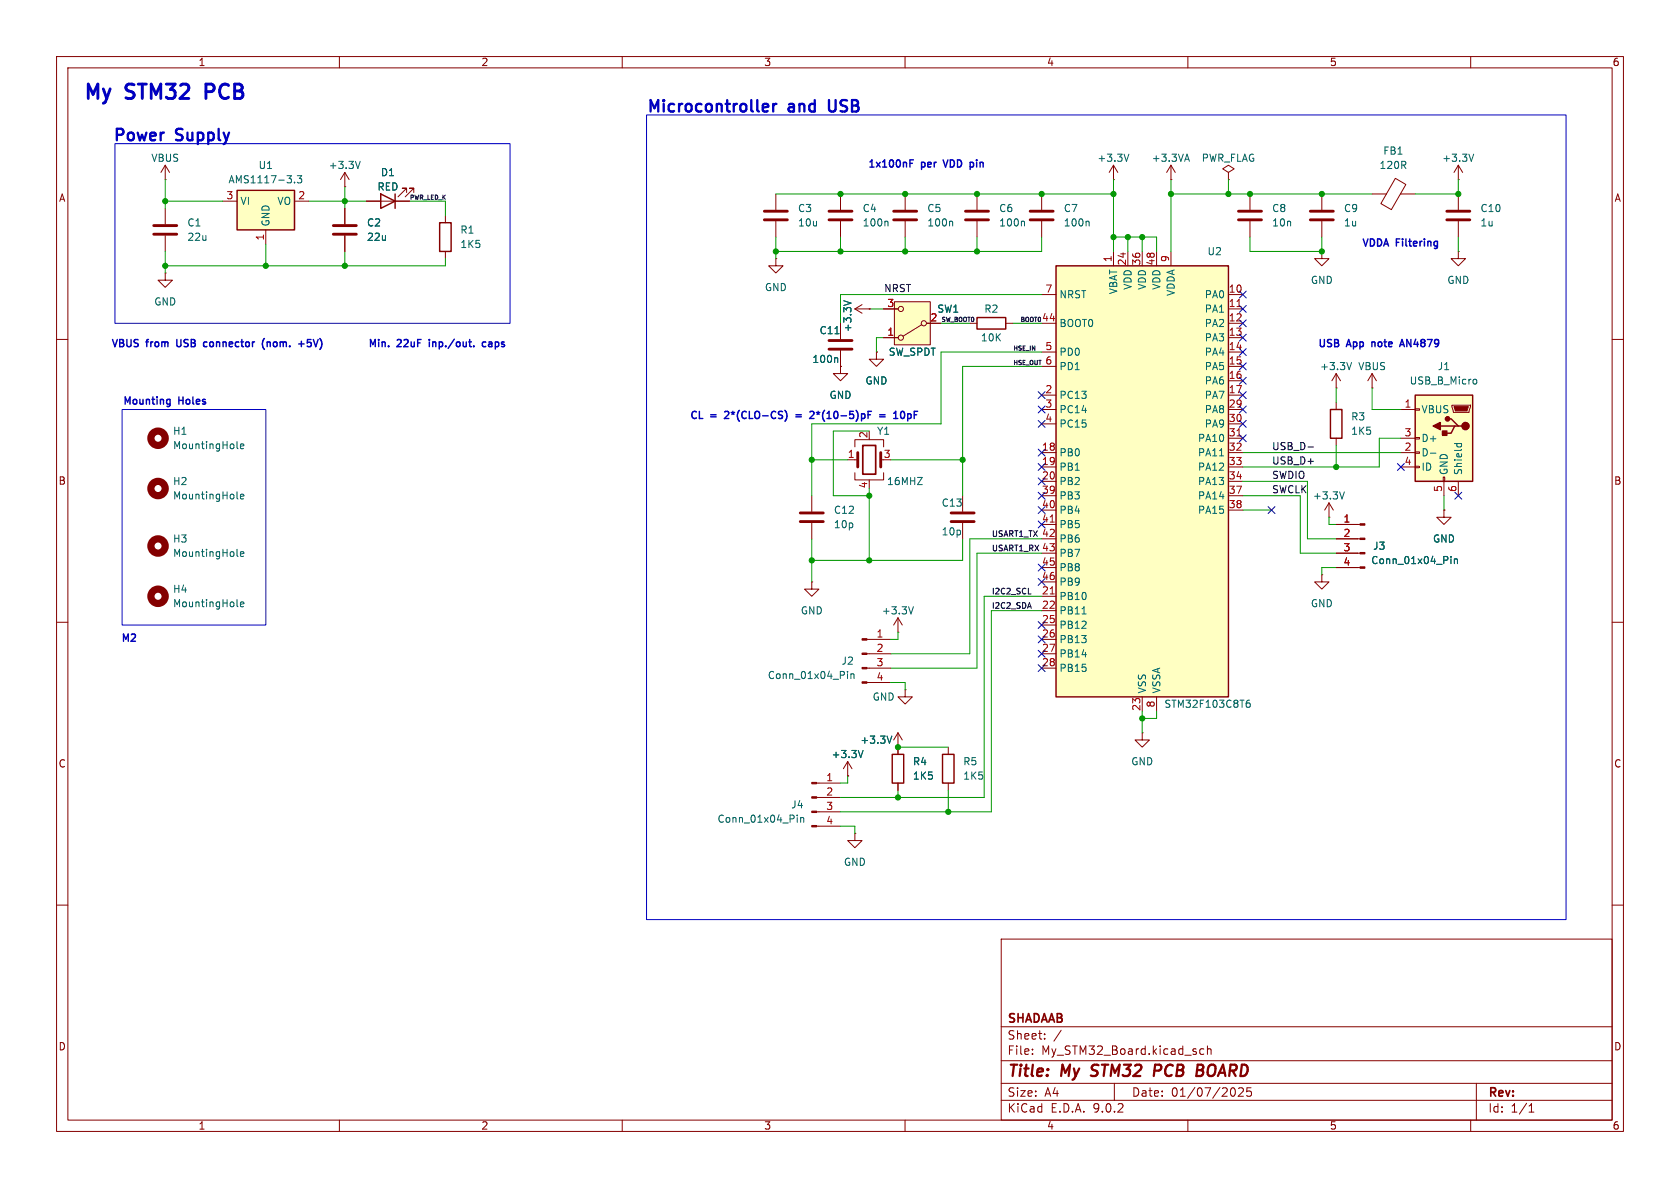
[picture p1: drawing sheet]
<svg xmlns="http://www.w3.org/2000/svg" width="297mm" height="210mm" viewBox="0 0 297 210" stroke-linecap="round" stroke-linejoin="round" font-family="sans-serif">
<g fill="none" stroke="#840000" stroke-width=".18">
<path d="M10 10h277v190h-277zM12 12h273v186h-273zM60 10v2M110 10v2M160 10v2M210 10v2M260 10v2M196.8 31.8h.1M196.8 29.2l-.7 1.3M196.8 29.2l.8 1.3M196.8 29.2v2.6M207 31.8h.1"/>
<path d="M207 29.2l-.8 1.3M207 29.2l.8 1.3M207 29.2v2.6M242.6 34.3h2.5M246.7 31.5l1.8 1.1-2.5 4.5-1.9-1.1zM247.6 34.3h2.6M257.8 34.3v2.8M257.8 39.1v2.8M151.1 54.6l1.3 .8M151.1 54.6h2.6M152.4 53.8l-1.3 .8M153.7 54.6h.1"/>
<path d="M10 60h2M154.9 62.2v1.3h1.3l-1.3 1.3-1.2-1.3h1.2M154.9 62.2h.1M285 60h2M234.9 91.4h.1M234.9 88.9l-.7 1.3M234.9 88.9l.8 1.3M234.9 88.9v2.5M10 110h2M233.7 101.6v1.3h1.2l-1.2 1.2-1.3-1.2h1.3M233.7 101.6h.1M285 110h2"/>
<path d="M10 160h2M177 166h108v32h-108zM285 160h2M60 198v2M110 198v2M160 198v2M177 194.5h108M177 191.5h108M177 187.5h108M177 181.5h108M182.5 186.3v.1M182.5 185.5v.1"/>
<path d="M184.7 183.6v.1M184.7 182.8v.1M187.6 182.1l-1.3 2M197 191.5v3M210 198v2M212.8 185.5l-.4-.1-.3 .3v.4l.1 .2h.6M213.5 185.5l.2-.1 .3 .1 .1 .9M213.5 184.9v1.5M218 192.3a.94 .94 0 0 1 0 1.5M219 192.4l.5-.1 .2 .1 .1 .3-.9 1.1h.9M221.2 192.3h-.7l-.1 .7 .2-.1h.5l.1 .3v.5l-.2 .1-.6-.1M260 198v2"/>
<path d="M261 191.5v6.5M270.3 196.6h.9M270.3 195.5l.4-.4v1.5"/>
</g>
<path d="M192.8 190.1l.3 .1M193.1 188.4l-.1 .2 .1 .4M205 188.2h-.8l-.2 2M205.1 189.2l-1 .1M212.6 189.3a.53 .53 0 0 1 0 .7M212.6 188.3a.44 .44 0 0 1 0 .7" fill="none" stroke="#840000" stroke-width=".4"/>
<path d="M199.6 27.2l-.5 1.3M209.5 28.2h.7M209.9 27.2l.4 1.3M149.2 53.2l1.2 .4M237.7 86.9l-.5 1.3" fill="none" stroke="#006464" stroke-width=".18"/>
<path d="M255.8 37.3h4M255.8 38.9h4" fill="none" stroke="#840000" stroke-width=".51"/>
<path d="M250.2 69.9h10.1v15.2h-10.1z" fill="#ffffc2"/>
<path d="M250.2 69.9h10.1v15.2h-10.1zM254.6 75.3h2.6M255.9 74h.6l1.3 1.3h.6M257.8 75.3h-.6l-.7 1.3h-1.2" fill="none" stroke="#840000" stroke-width=".25"/>
<g fill="none" stroke="#840000" stroke-width=".18">
<path d="M217.2 30.5l1-.7-1-.6-1 .6 1 .7v1.3M217.2 31.8h.1M221 34.3v2.8M221 39.1v2.8M257.8 31.8h.1M257.8 29.2v2.6M257.8 29.2l-.8 1.3M257.8 29.2l.8 1.3M257.8 44.5v1.2h1.3l-1.3 1.3-1.3-1.3h1.3M257.8 44.5h.1M247.6 72.4h2.6M247.6 77.5h2.6"/>
<path d="M250.2 72.3h.8v.2h-.8zM250.2 77.3h.8v.3h-.8zM250.2 79.9h.8v.2h-.8zM256.7 71.6h3.3v.3l-.3 1h-2.8zM247.6 80h2.6M247.6 82.6h2.6M250.2 82.4h.8v.3h-.8zM255.1 84.3h.3v.8h-.3zM255.3 85.1v2.5M257.8 85.1v2.5"/>
</g>
<path d="M257 71.9h2.6l-.3 .7h-2z" fill="#840000" stroke="#840000" stroke-width=".18"/>
<g fill="#840000" stroke="#840000" stroke-width=".25">
<path d="M255 76.2h.8v.8h-.8z"/>
<path d="M253.4 75.3l1.2-.6v1.2z"/>
<circle cx="259.1" cy="75.3" r=".63"/>
<circle cx="255.9" cy="74" r=".38"/>
</g>
<path d="M260.5 27.2l-.4 1.3M257.1 78.4h1.3M257.6 78.4l-.1 .4M258.3 78.4l.1 .4M260.7 67l.3 .1 .1 .2-.1 .5-.3 .1M252.9 80.1h.9" fill="none" stroke="#006464" stroke-width=".18"/>
<path d="M218.9 37.3h4.1M218.9 38.9h4.1" fill="none" stroke="#840000" stroke-width=".51"/>
<path d="M158.1 53.3h6.4v7.7h-6.4z" fill="#ffffc2"/>
<g fill="none" stroke="#840000" stroke-width=".18">
<path d="M137.2 45.7v1.3h1.2l-1.2 1.3-1.3-1.3h1.3M137.2 45.7h.1M156.2 59.7h2.5M156.2 54.6h2.5M158.1 53.3h6.4v7.7h-6.4zM162.9 57.4l-3.3 2M163.8 57.2h2.6M148.6 64.8v1.2h1.3l-1.3 1.3-1.3-1.3h1.3M148.6 64.8h.1M151.1 79v-1.3h5.1v1.3M143.5 87.6v2.8M143.5 92.5v2.8"/>
<path d="M149.9 81.3h1.7M151.1 83.6v1.2h5.1v-1.2M153.7 84.8v.3M236.2 92.7h4.2M236.2 95.3h4.2M236.2 97.8h4.2M255.3 90.2v1.2h1.2l-1.2 1.3-1.3-1.3h1.3M255.3 90.2h.1M236.2 100.3h4.2M201.9 129.5v1.3h1.3l-1.3 1.3-1.2-1.3h1.2M201.9 129.5h.1"/>
<circle cx="159.3" cy="59.7" r=".46"/>
<circle cx="159.3" cy="54.6" r=".46"/>
<circle cx="163.3" cy="57.2" r=".46"/>
</g>
<path d="M141.5 90.7h4M141.5 92.2h4M151.6 80v2.6M155.7 80v2.6" fill="none" stroke="#840000" stroke-width=".51"/>
<path d="M152.5 78.7h2.3v5.1h-2.3z" fill="none" stroke="#840000" stroke-width=".3"/>
<g fill="#840000" stroke="#840000" stroke-width=".18">
<path d="M240.4 92.6h.9v.2h-.9z"/>
<path d="M240.4 95.1h.9v.3h-.9z"/>
<path d="M240.4 97.7h.9v.2h-.9z"/>
<path d="M240.4 100.2h.9v.3h-.9z"/>
</g>
<path d="M256.5 98.4v.1M256.5 98.8v.8M257.1 98.8v.8M257.1 98.9l.2-.1 .3 .1 .1 .7" fill="none" stroke="#006464" stroke-width=".18"/>
<path d="M186.7 47h30.5v76.2h-30.5z" fill="#ffffc2"/>
<path d="M186.7 47h30.5v76.2h-30.5z" fill="none" stroke="#840000" stroke-width=".25"/>
<g fill="none" stroke="#840000" stroke-width=".18">
<path d="M29.2 36.8v2.8M233.7 34.3v2.8M233.7 39.1v2.8M29.2 48.3v1.2h1.3l-1.3 1.3-1.3-1.3h1.3M29.2 48.3h.1M29.2 41.7v2.8M184.1 52.1h2.6M184.1 57.2h2.6M196.8 44.5v2.5M199.4 44.5v2.5M201.9 44.5v2.5M204.5 44.5v2.5"/>
<path d="M207 44.5v2.5M217.2 52.1h2.5M217.2 57.2h2.5M217.2 54.6h2.5M217.2 59.7h2.5M184.1 62.2h2.6M184.1 64.8h2.6M184.1 69.9h2.6M184.1 72.4h2.6M184.1 74.9h2.6M217.2 62.2h2.5M217.2 64.8h2.5"/>
<path d="M217.2 69.9h2.5M217.2 72.4h2.5M217.2 74.9h2.5M217.2 67.3h2.5M217.2 77.5h2.5M170.2 87.6v2.8M170.2 92.5v2.8M184.1 80h2.6M184.1 82.6h2.6M184.1 85.1h2.6M184.1 87.6h2.6M184.1 90.2h2.6"/>
<path d="M184.1 92.7h2.6M184.1 95.3h2.6M184.1 97.8h2.6M217.2 80h2.5M217.2 82.6h2.5M217.2 85.1h2.5M217.2 87.6h2.5M217.2 90.2h2.5M184.1 100.3h2.6M184.1 102.9h2.6M184.1 105.4h2.6M184.1 108h2.6"/>
<path d="M184.1 110.5h2.6M184.1 113h2.6M184.1 115.6h2.6M184.1 118.1h2.6M201.9 123.2v2.5M204.5 123.2v2.5"/>
</g>
<path d="M218.7 54.2h.7M218.7 77.1h.7M185.7 92.3h.7M185.7 105h.7" fill="none" stroke="#a90000" stroke-width=".18"/>
<path d="M215.6 80.6h.7M191.3 108.5h.7M220.3 124.5l.2-.2h.3l.2 .2v.3l-.2 .2h-.4l-.1-.2M220.9 123.8h-.4l-.2 .5" fill="none" stroke="#006464" stroke-width=".18"/>
<path d="M27.2 39.9h4M231.6 37.3h4.1M231.6 38.9h4.1M27.2 41.4h4M168.1 90.7h4.1M168.1 92.2h4.1" fill="none" stroke="#840000" stroke-width=".51"/>
<path d="M41.9 33.7h10.2v6.9h-10.2z" fill="#ffffc2"/>
<path d="M41.9 33.7h10.2v6.9h-10.2zM67.3 34.3l2.5 1.3-2.5 1.2zM69.8 34.3v2.5M77.7 39.4h2.1v5.1h-2.1zM172.7 56.1h5.1v2.1h-5.1zM235.2 72.4h2v5.1h-2zM157.7 133.4h2.1v5h-2.1zM166.6 133.4h2.1v5h-2.1z" fill="none" stroke="#840000" stroke-width=".25"/>
<g fill="none" stroke="#840000" stroke-width=".18">
<path d="M29.2 31.8h.1M29.2 29.2l-.8 1.3M29.2 29.2l.8 1.3M29.2 29.2v2.6M39.4 35.6h2.5M52.1 35.6h2.5M61 33h.1M61 30.5v2.5M61 36.8v2.8M61 30.5l-.8 1.3M61 30.5l.7 1.3M64.8 35.6h7.6"/>
<path d="M71.9 34v-.7h-.8h.8l-1.5 1.5M73.2 34v-.7h-.8h.8l-1.6 1.5M78.7 38.1v1.3M137.2 34.3v2.8M137.2 39.1v2.8M148.6 34.3v2.8M148.6 39.1v2.8M160 34.3v2.8M160 39.1v2.8M172.7 34.3v2.8M172.7 39.1v2.8M184.1 34.3v2.8"/>
<path d="M184.1 39.1v2.8M47 40.6v2.6M61 41.7v2.8M78.7 44.5v1.2M148.6 57.2v2.7M153.7 54.6h.1M156.2 59.7h2.5M156.2 54.6h2.5M163.8 57.2h2.6M171.4 57.2h1.3M177.8 57.2h1.3M233.7 44.5v1.2h1.2l-1.2 1.3-1.3-1.3h1.3"/>
<path d="M233.7 44.5h.1M148.6 64.8h.1M148.6 62v2.8M154.9 62.2h.1M236.2 68.6h.1M236.2 66l-.7 1.3M236.2 66l.8 1.3M236.2 66v2.6M236.2 71.1v1.3M236.2 77.5v1.2M242.6 68.6h.1M242.6 66l-.8 1.3"/>
<path d="M242.6 66l.7 1.3M242.6 66v2.6M236.2 92.7h3.8M236.2 95.3h3.8M236.2 97.8h3.8M255.3 90.2h.1M143.5 102.9v1.2h1.3l-1.3 1.3-1.3-1.3h1.3M143.5 102.9h.1M153.3 113h4.2M153.3 115.6h4.2M153.3 118.1h4.2M158.7 111.8h.1"/>
<path d="M158.7 109.2v2.6M158.7 109.2l.8 1.3M158.7 109.2l-.7 1.3M236.2 100.3h3.8M144.4 138.4h4.2M149.9 137.2h.1M149.9 134.6l.7 1.3M149.9 134.6l-.8 1.3M149.9 134.6v2.6M153.3 120.7h4.2M158.7 132.1h.1M158.7 129.5v3.9"/>
<path d="M158.7 138.4v1.3M158.7 129.5l.8 1.3M158.7 129.5l-.7 1.3M160 121.9v1.3h-1.3l1.3 1.3 1.3-1.3h-1.3M160 121.9h.1M167.6 132.1v1.3M167.6 138.4v1.3M144.4 141h4.2M144.4 143.5h4.2M144.4 146.1h4.2M151.1 147.3v1.3h-1.2l1.2 1.3 1.3-1.3h-1.3M151.1 147.3h.1"/>
</g>
<g fill="none" stroke="#006464" stroke-width=".18">
<path d="M52.1 32.2v.1M52.6 31.1h.7l-.4 .4 .4 .2v.5l-.2 .1-.5-.1M63.7 28.5l-.4 1.3M156.8 39.1l.2 .2v.6M168.2 39.1l.2 .2v.6M180.9 39.1l.2 .2v.6M192.4 39.1l.1 .2v.6M147.6 59h.7M149.2 53.2l1.2 .4M41.9 79.1l.2 .2M42.5 78.9l.6-.1-.1-.3h-.3l-.2 .2 .1 .6h.4M147.9 63.2l.2 .2v.7"/>
<path d="M238.9 64.1l-.4 1.2M41.9 98.2l.2 .2M41.9 88l.2 .2M42.5 97.9l.6-.1-.1-.2-.3-.1-.2 .2 .1 .6h.4M42.5 87.8l.6-.1-.1-.3h-.3l-.2 .1 .1 .6h.4M256.5 98.4v.1M256.5 98.8v.8M257.1 98.8v.8M257.1 98.9l.2-.1 .3 .1 .1 .7M41.9 107.1l.2 .2M42.5 106.8l.6-.1-.1-.2-.3-.1-.2 .2 .1 .6h.4M149.8 118.7v.1"/>
<path d="M149.8 119.1v.9M150.4 119.1v.9M150.4 119.2l.2-.1 .3 .1 .1 .8M161.5 107.3l-.5 1.2M152.6 132.7l-.4 1.2M157.7 130.1l-.5 1.3M140.9 144.1v.1M140.9 144.5v.9M141.5 144.5v.9M141.5 144.6l.2-.1 .3 .1 .1 .8"/>
</g>
<g fill="#840000" stroke="#840000" stroke-width=".18">
<path d="M143.5 138.3h.9v.3h-.9z"/>
<path d="M143.5 140.8h.9v.3h-.9z"/>
<path d="M143.5 143.4h.9v.2h-.9z"/>
<path d="M143.5 145.9h.9v.3h-.9z"/>
<path d="M152.4 112.9h.9v.3h-.9z"/>
<path d="M152.4 115.4h.9v.3h-.9z"/>
<path d="M152.4 118h.9v.2h-.9z"/>
<path d="M152.4 120.5h.9v.3h-.9z"/>
</g>
<g fill="none" stroke="#840000" stroke-width=".51">
<path d="M58.9 39.9h4.1M135.1 37.3h4.1M135.1 38.9h4.1M146.6 37.3h4M146.6 38.9h4M158 37.3h4.1M158 38.9h4.1M170.7 37.3h4.1M170.7 38.9h4.1M182.1 37.3h4.1M182.1 38.9h4.1M58.9 41.4h4.1"/>
<path d="M146.6 60.2h4M146.6 61.7h4"/>
</g>
<g fill="none" stroke="#840000" stroke-width="1.3">
<circle cx="27.9" cy="77.5" r="1.27"/>
<circle cx="27.9" cy="96.5" r="1.27"/>
<circle cx="27.9" cy="86.4" r="1.27"/>
<circle cx="27.9" cy="105.4" r="1.27"/>
</g>
<path d="M231.2 79h1M181.8 105h.5" fill="none" stroke="#0f0f0f" stroke-width=".18"/>
<g fill="none" stroke="#009600" stroke-width=".18">
<path d="M29.2 31.8v5M29.2 35.6h10.2M54.6 35.6h10.2M61 33v3.8M72.4 35.6h6.3v2.5M137.2 34.3h59.6M196.8 31.8v12.7M207 34.3h35.6M207 31.8v12.7M217.2 31.8v2.5M257.8 31.8v2.5h-7.6M29.2 44.5v3.8"/>
<path d="M47 43.2v3.8M61 44.5v2.5M78.7 45.7v1.3h-49.5M137.2 41.9v3.8M148.6 41.9v2.6M153.7 54.6h2.5M156.2 59.7h-1.3v2.5M160 41.9v2.6M166.4 57.2h5M172.7 41.9v2.6M179.1 57.2h5M184.1 52.1h-35.5v5.1"/>
<path d="M184.1 41.9v2.6h-46.9M196.8 41.9h7.7v2.6M199.4 41.9v2.6M201.9 41.9v2.6M221 41.9v2.6h12.7v-2.6M257.8 41.9v2.6M153.7 76.2h-6.4v11.4h6.4M184.1 62.2h-17.7v12.7h-22.9v12.7M184.1 64.8h-13.9v22.8M236.2 68.6v2.5M236.2 78.7v3.9M242.6 68.6v3.8h5"/>
<path d="M247.6 77.5h-3.8v5.1h-24.1M143.5 95.3v7.6M143.5 81.3h6.4M153.7 86.4v12.7M157.5 81.3h12.7M170.2 95.3v3.8h-26.7M184.1 95.3h-12.7v20.3h-13.9M184.1 97.8h-11.4v20.3h-15.2M219.7 87.6h10.2v10.2h6.3M219.7 85.1h11.4v10.2h5.1M219.7 80h27.9M219.7 90.2h5.1"/>
<path d="M234.9 91.4v1.3h1.3M255.3 87.6v2.6M158.7 111.8v1.2h-1.2M184.1 105.4h-10.1v35.6h-25.4M184.1 108h-8.8v35.5h-26.7M236.2 100.3h-2.5v1.3M149.9 137.2v1.2h-1.3M157.5 120.7h2.5v1.2M158.7 132.1h8.9M158.7 139.7v1.3M167.6 139.7v3.8M201.9 125.7v3.8"/>
<path d="M204.5 125.7v1.3h-2.6M148.6 146.1h2.5v1.2"/>
</g>
<g fill="none" stroke="#000084" stroke-width=".18">
<path d="M219.1 54l1.2 1.2M219.1 59.1l1.2 1.2M219.1 56.5l1.2 1.3M219.1 51.5l1.2 1.2M220.3 54l-1.2 1.2M220.3 59.1l-1.2 1.2M220.3 51.5l-1.2 1.2M220.3 56.5l-1.2 1.3M183.5 79.4l1.3 1.2M183.5 74.3l1.3 1.2M183.5 69.2l1.3 1.3M183.5 71.8l1.3 1.2"/>
<path d="M184.8 79.4l-1.3 1.2M184.8 74.3l-1.3 1.2M184.8 69.2l-1.3 1.3M184.8 71.8l-1.3 1.2M219.1 61.6l1.2 1.2M219.1 76.9l1.2 1.2M219.1 64.2l1.2 1.2M219.1 66.7l1.2 1.2M219.1 71.8l1.2 1.2M219.1 69.2l1.2 1.3M219.1 74.3l1.2 1.2M220.3 61.6l-1.2 1.2"/>
<path d="M220.3 76.9l-1.2 1.2M220.3 64.2l-1.2 1.2M220.3 74.3l-1.2 1.2M220.3 66.7l-1.2 1.2M220.3 71.8l-1.2 1.2M220.3 69.2l-1.2 1.3M183.5 87l1.3 1.2M183.5 89.6l1.3 1.2M183.5 84.5l1.3 1.2M183.5 81.9l1.3 1.3M183.5 99.7l1.3 1.2M183.5 92.1l1.3 1.2"/>
<path d="M184.8 89.6l-1.3 1.2M184.8 99.7l-1.3 1.2M184.8 87l-1.3 1.2M184.8 84.5l-1.3 1.2M184.8 92.1l-1.3 1.2M184.8 81.9l-1.3 1.3M224.2 89.6l1.2 1.2M225.4 89.6l-1.2 1.2M247 81.9l1.3 1.3M248.3 81.9l-1.3 1.3M257.2 87l1.2 1.2M258.4 87l-1.2 1.2"/>
<path d="M183.5 112.4l1.3 1.2M183.5 109.9l1.3 1.2M183.5 117.5l1.3 1.2M183.5 115l1.3 1.2M183.5 102.3l1.3 1.2M184.8 112.4l-1.3 1.2M184.8 109.9l-1.3 1.2M184.8 117.5l-1.3 1.2M184.8 115l-1.3 1.2M184.8 102.3l-1.3 1.2"/>
</g>
<g fill="none" stroke="#0000c2" stroke-width=".25">
<path d="M160.9 28.9h.4M160.9 28.3h.6M166.7 28.3l.5 1.2M171.6 28.7h.4M172 29.5h-.4M46.7 59.8a1.46 1.46 0 0 0 0 2M29.9 70.6l.2 .1M30.1 70.6l-.1 1.1M30.1 71.4h-.2M36 61l.1 .2 .4 .1M36.5 60.4l-.4 .1-.1 .2M47.2 60.4v.9"/>
<path d="M47.4 60.4l-.2 .2M52.8 60.8h1M53.3 60.3v1M65.5 61.3v-1.3l.4 .9 .4-.9v1.3M66.9 60v.1M66.9 60.4v.9M67.6 60.6l.1-.2 .3 .1 .1 .8M67.6 60.4v.9M68.7 61.2v.1M70.7 60l-.5 .1M70.9 60.6l-.7 .7h.7M75.9 60v.1"/>
<path d="M75.9 60.4v.9M76.5 60.4v.9M76.7 60.4l-.2 .2M85.9 60.5l-.4-.1-.2 .3 .1 .5h.5M86.8 60.4l-.4 .1M86.8 60.8h-.3l-.1 .2v.2l.4 .1M128.8 73.3l-.7 .7h.7M138.8 72.6a1.49 1.49 0 0 1 0 1.8M140.7 73.3h1M140.7 73.7h1M143.2 72.8l.5-.1 .2 .4-.8 .9h.8M153.5 73.3h.4"/>
<path d="M153.5 72.7h.6M155.5 73.3h1M155.5 73.7h1M158 73.1l.4-.4v1.3M159.3 72.8l.2-.1a.68 .68 0 0 1 .4 .6 .68 .68 0 0 1-.4 .7l-.2-.1-.1-.4zM247.4 61.3l.5-1.3 .4 1.3M247.6 60.9h.6"/>
</g>
<path d="M135.5 18.4l.2 .1 .1 .3-1 .2M135.7 19.6l-.2 .1M136.7 18.4v1.3M137.3 18.4a.52 .52 0 0 0-.6 .4" fill="none" stroke="#0000c2" stroke-width=".41"/>
<path d="M20.3 25.4h69.9v31.8h-69.9zM114.3 20.3h162.6v142.3h-162.6zM21.6 72.4h25.4v38.1h-25.4z" fill="none" stroke="#0000c2" stroke-width=".18"/>
<g fill="#009600" stroke="#009600" stroke-width=".18">
<circle cx="257.8" cy="34.3" r=".46"/>
<circle cx="233.7" cy="34.3" r=".46"/>
<circle cx="233.7" cy="44.5" r=".46"/>
<circle cx="236.2" cy="82.6" r=".46"/>
<circle cx="170.2" cy="81.3" r=".46"/>
<circle cx="167.6" cy="143.5" r=".46"/>
<circle cx="158.7" cy="141" r=".46"/>
<circle cx="158.7" cy="132.1" r=".46"/>
<circle cx="201.9" cy="127" r=".46"/>
<circle cx="29.2" cy="47" r=".46"/>
<circle cx="47" cy="47" r=".46"/>
<circle cx="61" cy="47" r=".46"/>
<circle cx="29.2" cy="35.6" r=".46"/>
<circle cx="61" cy="35.6" r=".46"/>
<circle cx="217.2" cy="34.3" r=".46"/>
<circle cx="221" cy="34.3" r=".46"/>
<circle cx="172.7" cy="34.3" r=".46"/>
<circle cx="172.7" cy="44.5" r=".46"/>
<circle cx="184.1" cy="34.3" r=".46"/>
<circle cx="160" cy="44.5" r=".46"/>
<circle cx="199.4" cy="41.9" r=".46"/>
<circle cx="196.8" cy="34.3" r=".46"/>
<circle cx="196.8" cy="41.9" r=".46"/>
<circle cx="201.9" cy="41.9" r=".46"/>
<circle cx="207" cy="34.3" r=".46"/>
<circle cx="148.6" cy="34.3" r=".46"/>
<circle cx="160" cy="34.3" r=".46"/>
<circle cx="153.7" cy="99.1" r=".46"/>
<circle cx="148.6" cy="44.5" r=".46"/>
<circle cx="137.2" cy="44.5" r=".46"/>
<circle cx="143.5" cy="99.1" r=".46"/>
<circle cx="153.7" cy="87.6" r=".46"/>
<circle cx="143.5" cy="81.3" r=".46"/>
</g>
<g font-size="3.5" fill="#0000c2">
<text x="14.5" y="18.3">My</text>
<text x="22.3" y="18.3">STM32</text>
<text x="37.3" y="18.3">PCB</text>
</g>
<g font-size="2.8" fill="#0000c2">
<text x="114.1" y="20.4">Microcontroller</text>
<text x="139.4" y="20.4">and</text>
<text x="147.3" y="20.4">USB</text>
<text x="19.8" y="25.5">Power</text>
<text x="31.1" y="25.5">Supply</text>
</g>
<g font-size="2.8" fill="#840000">
<text x="178" y="190.9">Title:</text>
<text x="187.7" y="190.9">My</text>
<text x="193.8" y="190.9">STM32</text>
<text x="205.6" y="190.9">PCB</text>
<text x="214" y="190.9">BOARD</text>
</g>
<g font-size="2.1" fill="#840000">
<text x="178" y="184">Sheet:</text>
<text x="178" y="181.2">SHADAAB</text>
<text x="178" y="186.7">File:</text>
<text x="184.1" y="186.7">My_STM32_Board.kicad_sch</text>
<text x="178" y="196.9">KiCad</text>
<text x="178" y="194.1">Size:</text>
<text x="184.7" y="194.1">A4</text>
<text x="185.7" y="196.9">E.D.A.</text>
<text x="193.3" y="196.9">9.0.2</text>
<text x="200" y="194.1">Date:</text>
<text x="207" y="194.1">01/07/2025</text>
<text x="263" y="194.3">Rev:</text>
<text x="263" y="196.9">Id:</text>
<text x="267.1" y="196.9">1/1</text>
</g>
<g font-size="1.8" fill="#840000">
<text x="35" y="11.9">1</text>
<text x="85" y="11.9">2</text>
<text x="135" y="11.9">3</text>
<text x="185" y="11.9">4</text>
<text x="235" y="11.9">5</text>
<text x="285" y="11.9">6</text>
<text x="10.3" y="35.9">A</text>
<text x="285.3" y="35.9">A</text>
<text x="10.3" y="85.9">B</text>
<text x="285.3" y="85.9">B</text>
<text x="10.3" y="135.9">C</text>
<text x="285.3" y="135.9">C</text>
<text x="10.3" y="185.9">D</text>
<text x="285.3" y="185.9">D</text>
<text x="35" y="199.9">1</text>
<text x="85" y="199.9">2</text>
<text x="135" y="199.9">3</text>
<text x="185" y="199.9">4</text>
<text x="235" y="199.9">5</text>
<text x="285" y="199.9">6</text>
</g>
<g font-size="1.8" fill="#006464">
<text x="26.7" y="28.8">VBUS</text>
<text x="193.9" y="28.8">+3.3V</text>
<text x="203.5" y="28.8">+3.3VA</text>
<text x="212.4" y="28.8">PWR_FLAG</text>
<text x="244.4" y="27.5">FB1</text>
<text x="254.9" y="28.8">+3.3V</text>
<text x="40.3" y="32.6">AMS1117-3.3</text>
<text x="45.6" y="30.1">U1</text>
<text x="58" y="30.1">+3.3V</text>
<text x="66.6" y="33.9">RED</text>
<text x="67.2" y="31.3">D1</text>
<text x="243.8" y="30.1">120R</text>
<text x="33" y="40.2">C1</text>
<text x="42.4" y="36.4">VI</text>
<text x="47.9" y="40.1" transform="rotate(-90 47.9 40.1)">GND</text>
<text x="48.9" y="36.4">VO</text>
<text x="64.8" y="40.2">C2</text>
<text x="81.3" y="41.5">R1</text>
<text x="141" y="37.7">C3</text>
<text x="141" y="40.2">10u</text>
<text x="152.4" y="37.7">C4</text>
<text x="152.4" y="40.2">100n</text>
<text x="163.8" y="37.7">C5</text>
<text x="163.8" y="40.2">100n</text>
<text x="176.5" y="37.7">C6</text>
<text x="176.5" y="40.2">100n</text>
<text x="188" y="37.7">C7</text>
<text x="188" y="40.2">100n</text>
<text x="224.8" y="37.7">C8</text>
<text x="224.8" y="40.2">10n</text>
<text x="237.5" y="37.7">C9</text>
<text x="237.5" y="40.2">1u</text>
<text x="261.6" y="40.2">1u</text>
<text x="261.6" y="37.7">C10</text>
<text x="33" y="42.8">22u</text>
<text x="64.8" y="42.8">22u</text>
<text x="81.3" y="44">1K5</text>
<text x="213.4" y="45.3">U2</text>
<text x="135.1" y="51.7">GND</text>
<text x="187.2" y="52.9">NRST</text>
<text x="197.7" y="52.1" transform="rotate(-90 197.7 52.1)">VBAT</text>
<text x="200.3" y="51.3" transform="rotate(-90 200.3 51.3)">VDD</text>
<text x="202.8" y="51.3" transform="rotate(-90 202.8 51.3)">VDD</text>
<text x="205.3" y="51.3" transform="rotate(-90 205.3 51.3)">VDD</text>
<text x="207.9" y="52.4" transform="rotate(-90 207.9 52.4)">VDDA</text>
<text x="212.9" y="52.9">PA0</text>
<text x="231.6" y="50.4">GND</text>
<text x="255.8" y="50.4">GND</text>
<text x="27.2" y="54.2">GND</text>
<text x="144.8" y="59.3">C11</text>
<text x="150.7" y="58.8" transform="rotate(-90 150.7 58.8)">+3.3V</text>
<text x="165.6" y="55.5">SW1</text>
<text x="173.9" y="55.5">R2</text>
<text x="187.2" y="58">BOOT0</text>
<text x="212.9" y="55.5">PA1</text>
<text x="212.9" y="58">PA2</text>
<text x="143.5" y="64.4">100n</text>
<text x="157" y="63.1">SW_SPDT</text>
<text x="173.3" y="60.6">10K</text>
<text x="187.2" y="63.1">PD0</text>
<text x="187.2" y="65.6">PD1</text>
<text x="212.9" y="60.6">PA3</text>
<text x="212.9" y="63.1">PA4</text>
<text x="212.9" y="65.6">PA5</text>
<text x="233.3" y="65.6">+3.3V</text>
<text x="240" y="65.6">VBUS</text>
<text x="254.1" y="65.6">J1</text>
<text x="146.6" y="70.7">GND</text>
<text x="152.9" y="68.2">GND</text>
<text x="187.2" y="70.7">PC13</text>
<text x="212.9" y="68.2">PA6</text>
<text x="212.9" y="70.7">PA7</text>
<text x="249.1" y="68.2">USB_B_Micro</text>
<text x="30.5" y="77.1">H1</text>
<text x="155" y="77.1">Y1</text>
<text x="187.2" y="73.3">PC14</text>
<text x="187.2" y="75.8">PC15</text>
<text x="212.9" y="73.3">PA8</text>
<text x="212.9" y="75.8">PA9</text>
<text x="238.8" y="74.5">R3</text>
<text x="238.8" y="77.1">1K5</text>
<text x="251.2" y="73.3">VBUS</text>
<text x="30.5" y="79.6">MountingHole</text>
<text x="187.2" y="80.9">PB0</text>
<text x="187.2" y="83.4">PB1</text>
<text x="211.7" y="78.3">PA10</text>
<text x="211.7" y="80.9">PA11</text>
<text x="211.7" y="83.4">PA12</text>
<text x="251.2" y="78.3">D+</text>
<text x="251.2" y="80.9">D-</text>
<text x="251.2" y="83.4">ID</text>
<text x="30.5" y="86">H2</text>
<text x="30.5" y="88.5">MountingHole</text>
<text x="156.7" y="86">16MHZ</text>
<text x="166.4" y="89.8">C13</text>
<text x="187.2" y="86">PB2</text>
<text x="187.2" y="88.5">PB3</text>
<text x="211.7" y="86">PA13</text>
<text x="211.7" y="88.5">PA14</text>
<text x="232" y="88.5">+3.3V</text>
<text x="256.1" y="84.1" transform="rotate(-90 256.1 84.1)">GND</text>
<text x="258.7" y="84.1" transform="rotate(-90 258.7 84.1)">Shield</text>
<text x="147.3" y="91">C12</text>
<text x="147.3" y="93.6">10p</text>
<text x="166.4" y="94.8">10p</text>
<text x="187.2" y="91">PB4</text>
<text x="187.2" y="93.6">PB5</text>
<text x="211.7" y="91">PA15</text>
<text x="30.5" y="96.1">H3</text>
<text x="30.5" y="98.7">MountingHole</text>
<text x="187.2" y="96.1">PB6</text>
<text x="187.2" y="98.7">PB7</text>
<text x="187.2" y="101.2">PB8</text>
<text x="242.3" y="99.9">Conn_01x04_Pin</text>
<text x="242.6" y="97.4">J3</text>
<text x="253.2" y="96.1">GND</text>
<text x="30.5" y="105">H4</text>
<text x="30.5" y="107.5">MountingHole</text>
<text x="187.2" y="103.7">PB9</text>
<text x="187.2" y="106.3">PB10</text>
<text x="231.6" y="107.5">GND</text>
<text x="141.5" y="108.8">GND</text>
<text x="155.8" y="108.8">+3.3V</text>
<text x="187.2" y="108.8">PB11</text>
<text x="187.2" y="111.4">PB12</text>
<text x="187.2" y="113.9">PB13</text>
<text x="148.7" y="117.7">J2</text>
<text x="187.2" y="116.4">PB14</text>
<text x="187.2" y="119">PB15</text>
<text x="135.6" y="120.2">Conn_01x04_Pin</text>
<text x="154.2" y="124.1">GND</text>
<text x="202.8" y="122.7" transform="rotate(-90 202.8 122.7)">VSS</text>
<text x="205.3" y="122.7" transform="rotate(-90 205.3 122.7)">VSSA</text>
<text x="205.7" y="125.3">STM32F103C8T6</text>
<text x="152" y="131.7">+3.3V</text>
<text x="146.9" y="134.2">+3.3V</text>
<text x="161.3" y="135.5">R4</text>
<text x="170.2" y="135.5">R5</text>
<text x="199.9" y="135.5">GND</text>
<text x="139.8" y="143.1">J4</text>
<text x="161.3" y="138">1K5</text>
<text x="170.2" y="138">1K5</text>
<text x="126.7" y="145.6">Conn_01x04_Pin</text>
<text x="149.1" y="153.3">GND</text>
</g>
<g font-size="1.8" fill="#0000c2">
<text x="153.3" y="30">1x100nF</text>
<text x="162.9" y="30">per</text>
<text x="167.4" y="30">VDD</text>
<text x="172.5" y="30">pin</text>
<text x="240.6" y="43.9">VDDA Filtering</text>
<text x="19.5" y="61.7">VBUS</text>
<text x="25.9" y="61.7">from</text>
<text x="31.7" y="61.7">USB</text>
<text x="37" y="61.7">connector</text>
<text x="47.9" y="61.7">(nom.</text>
<text x="54.8" y="61.7">+5V)</text>
<text x="71" y="61.7">22uF</text>
<text x="77.2" y="61.7">inp./out.</text>
<text x="87.1" y="61.7">caps</text>
<text x="232.9" y="61.7">USB</text>
<text x="238.1" y="61.7">App</text>
<text x="243" y="61.7">note</text>
<text x="248.6" y="61.7">AN4879</text>
<text x="21.6" y="71.9">Mounting</text>
<text x="31.6" y="71.9">Holes</text>
<text x="121.8" y="74.4">CL</text>
<text x="125.6" y="74.4">=</text>
<text x="128.6" y="74.4">2*(CLO-CS)</text>
<text x="144.7" y="74.4">2*(10-5)pF</text>
<text x="157.5" y="74.4">=</text>
<text x="160.5" y="74.4">10pF</text>
<text x="21.3" y="113.8">M2</text>
</g>
<g font-size="1.8" fill="#a90000">
<text x="39.9" y="35.3">3</text>
<text x="52.6" y="35.3">2</text>
<text x="46.7" y="42.6" transform="rotate(-90 46.7 42.6)">1</text>
<text x="196.6" y="46.4" transform="rotate(-90 196.6 46.4)">1</text>
<text x="199.1" y="47" transform="rotate(-90 199.1 47)">24</text>
<text x="201.7" y="47" transform="rotate(-90 201.7 47)">36</text>
<text x="204.2" y="47" transform="rotate(-90 204.2 47)">48</text>
<text x="206.8" y="46.4" transform="rotate(-90 206.8 46.4)">9</text>
<text x="184.7" y="51.8">7</text>
<text x="217.1" y="51.8">10</text>
<text x="156.8" y="59.4">1</text>
<text x="156.8" y="54.4">3</text>
<text x="164.4" y="56.9">2</text>
<text x="217.1" y="54.4">11</text>
<text x="217.1" y="56.9">12</text>
<text x="217.1" y="59.4">13</text>
<text x="184.7" y="62">5</text>
<text x="184.7" y="64.5">6</text>
<text x="217.1" y="62">14</text>
<text x="217.1" y="64.5">15</text>
<text x="184.7" y="69.6">2</text>
<text x="217.1" y="67.1">16</text>
<text x="217.1" y="69.6">17</text>
<text x="153.4" y="77.5" transform="rotate(-90 153.4 77.5)">2</text>
<text x="184.7" y="72.1">3</text>
<text x="184.7" y="74.7">4</text>
<text x="217.1" y="72.1">29</text>
<text x="217.1" y="74.7">30</text>
<text x="217.1" y="77.2">31</text>
<text x="248.2" y="72.1">1</text>
<text x="248.2" y="77.2">3</text>
<text x="149.8" y="81">1</text>
<text x="156.1" y="81">3</text>
<text x="184.1" y="79.8">18</text>
<text x="184.1" y="82.3">19</text>
<text x="217.1" y="79.8">32</text>
<text x="217.1" y="82.3">33</text>
<text x="248.2" y="79.8">2</text>
<text x="248.2" y="82.3">4</text>
<text x="153.4" y="86.4" transform="rotate(-90 153.4 86.4)">4</text>
<text x="184.1" y="84.8">20</text>
<text x="184.1" y="87.4">39</text>
<text x="184.1" y="89.9">40</text>
<text x="217.1" y="84.8">34</text>
<text x="217.1" y="87.4">37</text>
<text x="217.1" y="89.9">38</text>
<text x="255" y="87.1" transform="rotate(-90 255 87.1)">5</text>
<text x="257.6" y="87.1" transform="rotate(-90 257.6 87.1)">6</text>
<text x="184.1" y="92.5">41</text>
<text x="184.1" y="95">42</text>
<text x="237.4" y="92.5">1</text>
<text x="237.4" y="95">2</text>
<text x="184.1" y="97.5">43</text>
<text x="184.1" y="100.1">45</text>
<text x="237.4" y="97.5">3</text>
<text x="237.4" y="100.1">4</text>
<text x="184.1" y="102.6">46</text>
<text x="184.1" y="105.2">21</text>
<text x="184.1" y="107.7">22</text>
<text x="154.9" y="112.8">1</text>
<text x="184.1" y="110.2">25</text>
<text x="184.1" y="112.8">26</text>
<text x="154.9" y="115.3">2</text>
<text x="154.9" y="117.9">3</text>
<text x="184.1" y="115.3">27</text>
<text x="184.1" y="117.9">28</text>
<text x="154.9" y="120.4">4</text>
<text x="201.7" y="125.8" transform="rotate(-90 201.7 125.8)">23</text>
<text x="204.2" y="125.2" transform="rotate(-90 204.2 125.2)">8</text>
<text x="146" y="138.2">1</text>
<text x="146" y="140.7">2</text>
<text x="146" y="143.3">3</text>
<text x="146" y="145.8">4</text>
</g>
<g font-size="1.8" fill="#0f0f0f">
<text x="156.2" y="51.7">NRST</text>
<text x="184.1" y="56.9">44</text>
<text x="224.8" y="82.2">USB_D+</text>
<text x="224.8" y="79.7">USB_D-</text>
<text x="224.8" y="84.7">SWDIO</text>
<text x="224.8" y="87.3">SWCLK</text>
</g>
<g font-size="1.4" fill="#0f0f0f">
<text x="175.3" y="95">USART1_TX</text>
<text x="175.3" y="97.5">USART1_RX</text>
<text x="175.3" y="107.7">I2C2_SDA</text>
<text x="175.3" y="105.1">I2C2_SCL</text>
</g>
<g font-size="1.1" fill="#0f0f0f">
<text x="72.4" y="35.4">PWR_LED_K</text>
<text x="166.4" y="56.9">SW_BOOT0</text>
<text x="180.3" y="56.9">BOOT0</text>
<text x="179.1" y="62">HSE_IN</text>
<text x="179.1" y="64.6">HSE_OUT</text>
</g>
</svg>
